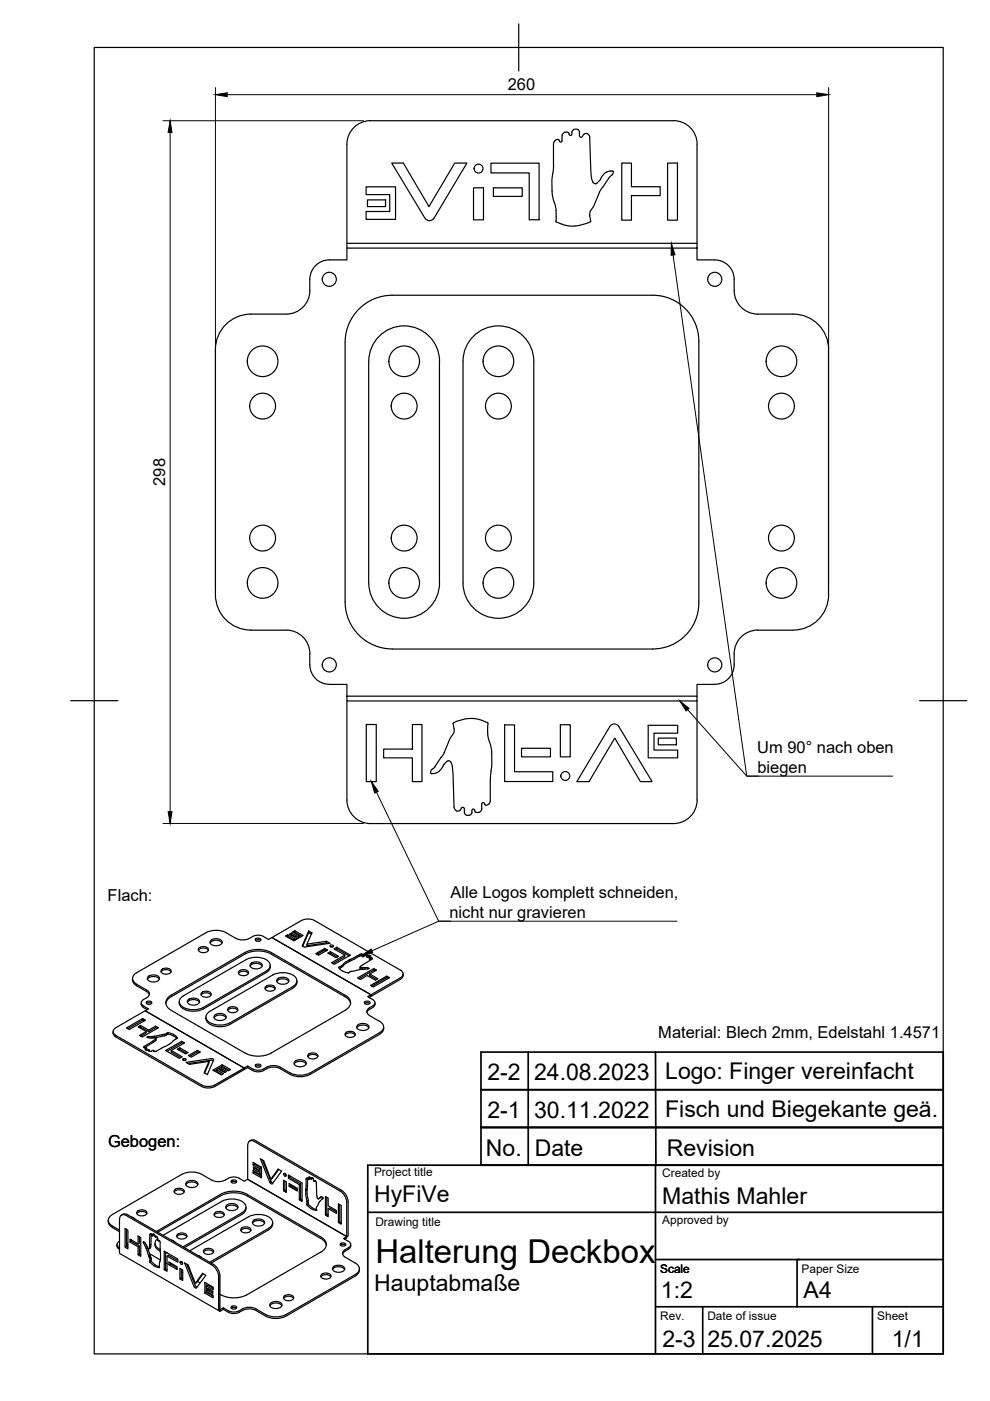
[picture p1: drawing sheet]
<svg xmlns="http://www.w3.org/2000/svg" width="210mm" height="297mm" viewBox="0 0 210 297" stroke-linecap="round" stroke-linejoin="round" font-family="sans-serif">
<!-- layer: Visible -->
<g fill="none" stroke="#000" stroke-width=".25">
<path d="M77.6 39.6h6.3v6.9h-6.3v-1.7h5v-3.5h-5zM83.1 34.6h2.4l5.5 9.2 5.4-9.2h2.6l-7 11.6a1.14 1.14 0 0 1-2-.1zM100.4 39.8h2.1v6.8h-2.1zM104.1 34.6h10.2v12h-2.1v-9.9h-8.1zM104.6 39.8h6.1v1.8h-6.1zM118.5 29.7a.82 .82 0 0 0-1.1 .8l-.1 5.9a13.8 13.8 0 0 0-.2 4.6l.4 2M119.2 28.8l-.1 1.2-.3 .1-.3-.4M120.6 28.4v.1M120.7 28.4a.81 .81 0 0 0-.9-.4 .81 .81 0 0 0-.6 .8M121.2 28l-.1 .7h-.1l-.3-.2M122.6 27.5l.3 .5M122.6 27.5a.86 .86 0 0 0-1.3 .5"/>
<path d="M122.9 28v.8a.42 .42 0 0 0 .4 .3 .42 .42 0 0 0 .4-.5l.1-.1M123.8 28.5a.76 .76 0 0 1 .8-.1 .76 .76 0 0 1 .4 .7l.4 8.6a.95 .95 0 0 0 1.1 1.2l.6-.6M128.6 36.5l-.9 .7-.6 1.1M129.8 36.3l-1.2 .2M129.8 36.2l.2 .1a1.08 1.08 0 0 1-.8 1.3l-1.9 2.8-1.4 3.3a2.97 2.97 0 0 0-.7 3.3M131.8 34.6h2.1v5h6.1v1.9h-6.1v5.2h-2.1zM141.5 34.6h2.1v12.1h-2.1zM147.8 30.6v21M147.8 30.6a5 5 0 0 0-5-5h-64.2a5 5 0 0 0-5 5v21M65.7 59.2v2.4M73.6 52.6v2.5h-3.8a4.1 4.1 0 0 0-4.1 4.1M73.6 51.6h74.2v1h-74.2z"/>
<path d="M77.9 42.4h3.8v1.4h-3.8zM117.5 43l.4 1.6v2.3M117.9 46.9v.1M117.9 47.1l1.2 .4M125.2 47a7.6 7.6 0 0 1-6.1 .5M147.8 52.6v2.5h3.7a4.1 4.1 0 0 1 4.2 4.1 7.1 7.1 0 0 0 1.1 5.6 5 5 0 0 0 3.9 1.8h7.5a7.5 7.5 0 0 1 7.5 7.5v52a7.5 7.5 0 0 1-7.5 7.5M65.7 61.6a5 5 0 0 1-5 5h-7.5a7.5 7.5 0 0 0-7.5 7.5v52a7.5 7.5 0 0 0 7.5 7.5M76.5 65.1a10 10 0 0 1 6.7-2.5h55.2a9.7 9.7 0 0 1 9.8 9.8v55.4a9.7 9.7 0 0 1-9.8 9.8h-55.2a10 10 0 0 1-10-10v-55a10 10 0 0 1 3.3-7.5zM80 71.7a7.5 7.5 0 0 1 8.3-2.1 7.5 7.5 0 0 1 4.9 7v47a7.5 7.5 0 0 1-7.5 7.5 7.5 7.5 0 0 1-7.5-7.5v-47a7.5 7.5 0 0 1 1.8-4.9zM100.8 70.9a7.5 7.5 0 0 1 8-1.1 7.5 7.5 0 0 1 4.4 6.8v47a7.5 7.5 0 0 1-7.5 7.5 7.5 7.5 0 0 1-7.5-7.5v-47a7.5 7.5 0 0 1 2.6-5.7zM53.2 133.6h7.5M60.7 133.6a5 5 0 0 1 5 5"/>
<path d="M65.7 138.6v2.4M160.7 133.6h7.5M160.7 133.6a5 5 0 0 0-5 5v2.4M65.7 141a4.1 4.1 0 0 0 4.1 4.1M69.8 145.1h3.8v2.5M73.6 147.6h74.2v1h-74.2zM73.6 148.6v21a5 5 0 0 0 4.9 5h64.3a5 5 0 0 0 5-5M77.7 153.6h2.1v12.1h-2.1zM81.3 158.8h6.1v-5.2h2.1v12.1h-2.1v-5h-6.1zM96.1 153.4l.2 1.1M96.1 153.4a7.2 7.2 0 0 1 6.1-.7l1.2 .6v1M96.2 155.5l-.8 1.1-1.3 3.2-.6 .8"/>
<path d="M96.3 154.5l-.1 1M103.4 154.3a12 12 0 0 0 .8 4.4l.1 3.3-.3 3.1-.1 4.7M107 153.7h2.1v9.9h8.1v2.1h-10.2zM110.6 158.7h6.1v1.8h-6.1zM118.8 153.7h2.1v6.8h-2.1zM131.2 154a1.11 1.11 0 0 0-1.9 .1l-7 11.6h2.6l5.4-9.2 5.5 9.2h2.5l-7.1-11.6M137.4 153.8h6.3v1.7h-5v3.5h5v1.7h-6.3zM139.6 156.5h3.8v1.4h-3.8zM147.8 148.6v21M151.5 145.1h-3.7v2.5M155.7 141a4.1 4.1 0 0 1-4.2 4.1M91.5 164h.3"/>
<path d="M92.3 162.5l-.4 .4a.64 .64 0 0 0-.6 .5 .64 .64 0 0 0 .2 .6M93.5 160.6l-1.3 1.9M94.8 161.4l-.6 .6a2.86 2.86 0 0 1-2.3 2M94.8 161.4l.1-.1a1 1 0 0 1 1 1.3M95.9 162.6l.4 8.6M96.3 171.1a.78 .78 0 0 0 .4 .8 .78 .78 0 0 0 .9-.1M97.8 171.3l-.3 .5M97.8 171.3l.4-.1 .3 .3M98.4 171.5l.1 .8a.82 .82 0 0 0 .8 .6 .82 .82 0 0 0 .8-.6v-.5M100.1 171.8l.3-.3 .2 .3M100.6 171.8l.2 .4M100.9 172.2h.6"/>
<path d="M102.8 170.6l-.2-.4h-.4l-.1 1.4-.6 .7M104 169.8a.82 .82 0 0 1-1.2 .8M44.5 199.9a1.67 1.67 0 0 1 2.6 0M44.6 199.5a1.6 1.6 0 0 1 2.5 .3 1.5 1.5 0 0 1-2.6 0zM50 199a6.6 6.6 0 0 0-4.5-1.8l-1.8 .5-14.7 8.5a1.3 1.3 0 0 0-.9 1.3 1.3 1.3 0 0 0 .9 1.2l2.1 1.2a.86 .86 0 0 1 .6 .8 .86 .86 0 0 1-.6 .8l-.7 .4a.72 .72 0 0 0-.4 .7 .72 .72 0 0 0 .4 .7l1.1 .6-.7 .4 21 12.1-21-12.1-6.2 3.6a.87 .87 0 0 0-.6 .8 .87 .87 0 0 0 .6 .8l18.6 10.7 .9 .2 1-.2 6.7-3.8v.4l-6.2 3.6-1.5 .3-.9-.2-18.6-10.6-.6-.6v-.6M50.1 199l1.4 .3 1.4-.3M53.6 198.6l-.7 .4M53.6 198.6a2.95 2.95 0 0 1 3.3 .6l.8-.4 21 12.1v.4l-.5 .2M54.2 199.4l.5-.2 .6 .2M54.3 199a.66 .66 0 0 1 1 .3 .66 .66 0 0 1-.6 .3 .66 .66 0 0 1-.6-.5zM60.8 198.6l.2-.1v-.3l1.4 .8M61.8 197.8l1.1 .6-.4 .3-1.1-.6 .4-.3-.1 .4"/>
<path d="M61.8 198.1l.8 .5M62.3 197.8l.2-.1v-.4l1.7 1-1.9 1.2-1.8-1.1 .5-.2M62.5 197.3l-.5 .3 1.4 .8v.3l-1 .6M62.5 197.7l1.5 .8M63.4 198.4l-1 .6v.3l-1.4-.8M65.4 197.4l-1.3 3.2M65.4 197.7l.6 .3M66.7 195.2l18.2 10.5a.86 .86 0 0 1 .6 .8 .86 .86 0 0 1-.6 .8l-6.9 4 1 .6a.71 .71 0 0 1 .5 .7 .71 .71 0 0 1-.5 .7 1.39 1.39 0 0 0-1.2 1.4l.6 .6 2.1 1.2a1.27 1.27 0 0 1 .8 1.2 1.27 1.27 0 0 1-.8 1.3l-14.8 8.5M66.7 195.2l-.9-.3-1.5 .1-6.6 3.8 21 12.1v.4l6.2-3.6M69.2 199.6l-4.1 .6v.3l4.1-.6v-.3l.8 .4-5.3 .8M69.2 199.9l.3 .2M28.1 207.5a1.52 1.52 0 0 0 .9 1.5l2.1 1.2 .6 .7"/>
<path d="M29.5 217.9l.3-.2v-.3l-.5 .3 1.7 1v.3l-1.1 .7M29.8 217.4l1.7 1M29.9 212.6a.94 .94 0 0 0 .5 1l.8 .5M30.2 215.9l-3.4 2 .6 .4 3.4-2-.6-.4v.4l-3.1 1.8M30.2 216.3l.3 .2M31 218.7l-1.4 .8 .6 .4 3.4-2-.6-.3v.3l-1.5 .8M31.1 212.8l.5-.2 .5 .2M31.2 212.3a.66 .66 0 0 1 1 .4 .66 .66 0 0 1-.7 .3 .66 .66 0 0 1-.5-.5zM31.2 219.9a1.08 1.08 0 0 0 1.2 .1M31.3 207.6a1.67 1.67 0 0 1 2.5 0M31.3 207.2a1.6 1.6 0 0 1 2.5 .3 1.5 1.5 0 0 1-2.6 0zM31.5 219.8l-.3 .1"/>
<path d="M31.5 219.8h.4M32.8 219.7v.3h-.2M32.8 219.7l-.9 .1M33 217.6l-1.5 .8v.3l-1.7-1M33 217.9l.3 .1M34.2 206.1a1.4 1.4 0 0 1 2.1 0M34.2 205.7a1.33 1.33 0 0 1 2.1 .2 1.24 1.24 0 0 1-2.2 0zM34.4 219.3h.5v.3l-.5 .1zM34.4 219.7l-1.6 .3M34.4 219.3l-1.6 .4M35 219.3l.5-.4v.4l-.3 .2M35.3 219.5l-.3 .1"/>
<path d="M35.6 218.9v.4M35.6 219.2h-.1M35.6 218.9h-.1M35.6 218.9l1.2 .4M35.6 219.2l1.2 .4M36.3 211.3l15.6-9a6.3 6.3 0 0 1 5.7 0l15.6 9M36.3 211.3l-.7 .5-.4 1M36.8 219.6l.6 .6M36.8 219.3l.8 .8M38 212.4v.3M38 212.7a2.64 2.64 0 0 0 3 1.7l1.2-.1 .9-.4M38.9 211.1a1.29 1.29 0 0 0-.9 1.3 1.29 1.29 0 0 0 .9 1.2 4.7 4.7 0 0 0 4.2 0"/>
<path d="M39.7 212.5a1.67 1.67 0 0 1 2.6 0M39.8 212.1a1.6 1.6 0 0 1 2.5 .3 1.5 1.5 0 0 1-2.6 0zM42.1 201.5a1.4 1.4 0 0 1 2.1 0M42.1 201.1a1.33 1.33 0 0 1 2.1 .2 1.24 1.24 0 0 1-2.2 0zM42.6 211a1.4 1.4 0 0 1 2.2 0M42.7 210.6a1.33 1.33 0 0 1 2.1 .2 1.24 1.24 0 0 1-2.2 0zM43.6 215.6v.4M44.1 214.8l13.7-8.1a4.4 4.4 0 0 1 4.8 .4 1.22 1.22 0 0 1-.5 2.1l-13.3 7.6a4.4 4.4 0 0 1-4.7-.3 1.13 1.13 0 0 1 0-1.7zM45.4 215.8a1.67 1.67 0 0 1 2.5 0M45.5 215.3a1.6 1.6 0 0 1 2.5 .3 1.5 1.5 0 0 1-2.6 0zM48.3 214.2a1.4 1.4 0 0 1 2.1 0M48.3 213.8a1.33 1.33 0 0 1 2.1 .3 1.24 1.24 0 0 1-2.1 0z"/>
<path d="M50.6 206.4a1.4 1.4 0 0 1 2.1 0M50.6 206a1.33 1.33 0 0 1 2.1 .2 1.24 1.24 0 0 1-2.2 0zM52.2 203.5l-13.3 7.6M52.2 203.5a4.4 4.4 0 0 1 4.7 .3 1.22 1.22 0 0 1-.5 2.1M53 204.8a1.67 1.67 0 0 1 2.6 0M53.1 204.4a1.6 1.6 0 0 1 2.5 .3 1.5 1.5 0 0 1-2.6 0zM56.2 209.7a1.4 1.4 0 0 1 2.1 0M56.3 209.3a1.33 1.33 0 0 1 2.1 .2 1.24 1.24 0 0 1-2.2 0zM56.4 206.2l-13.3 7.7M56.4 205.9l-13.3 7.7M57.3 205a1.49 1.49 0 0 1-.9 1.2M57.3 204.7v.3"/>
<path d="M58.7 208.1a1.67 1.67 0 0 1 2.5 0M58.7 207.7a1.6 1.6 0 0 1 2.6 .2 1.5 1.5 0 0 1-2.6 0zM62.1 209.5l-13.3 7.7a4.3 4.3 0 0 1-4.9-.6l-.2-.6M62.9 208.3a1.49 1.49 0 0 1-.8 1.2M62.9 207.9v.4M64.1 200.4v.2M64.1 200.4l.2 .3 .4 .1M65.1 200.2l1-2.4-.7-.4v.3l-1.2 2.9M68.9 201.1l.5 .3-1.9 1.1-.5-.3 1.9-1.1v.3l-1.7 1M68.9 201.4l.3 .2M70.1 201.8l-.6 .3 1.8 1 .5-.3-1.7-1v.3l-.3 .1M70.1 202.1l1.4 .8"/>
<path d="M70.1 200.4h.3l.3 .2-.5 .2-.2-.2zM70.1 200.7h.5M71.1 201.3l.3-.1v-.4l2.9 1.7-3.4 2-.6-.4 2.8-1.6M71.4 200.8l-.6 .4 2.3 1.3v.3l-2.5 1.5M71.4 201.2l2.6 1.5M71.8 205.1l.9 .8M71.8 205.1l.7-.4v.3l-.5 .3M73.2 211l-15.6-9a6.3 6.3 0 0 0-5.7 0l-15.6 9a1.74 1.74 0 0 0-1.1 1.6 1.74 1.74 0 0 0 1.1 1.6l15.7 9.1a6.1 6.1 0 0 0 5.5 0M73.2 214.2l-15.7 9.1M73.2 219.5a1.4 1.4 0 0 1 2.1 0M73.2 211.3l.9 .8 .2 .7M73.2 211a1.69 1.69 0 0 1 1.1 1.6 1.69 1.69 0 0 1-1.1 1.6"/>
<path d="M73.2 219.1a1.33 1.33 0 0 1 2.1 .2 1.24 1.24 0 0 1-2.1 0zM74 203.5l-1.5 1.2M74.2 203.5h-.2v.4l-.8 .5-.7 .7M74.5 203.3l-.3 .2v.3l-.2 .1M74.5 203.7l-.3 .1M75.1 203l1.2-.7v.4l-1.2 .7M75.1 203.3l-.6 .3M75.1 203l-.6 .3M75.7 217.9a1.67 1.67 0 0 1 2.5 0M75.7 217.5a1.6 1.6 0 0 1 2.5 .2 1.5 1.5 0 0 1-2.6 0zM76.2 205.6l-1.7 .3a1.04 1.04 0 0 1-1.6 .1l-.2-.1M76.3 205.1l.1 .4h.4"/>
<path d="M76.6 205.5l-.4 .1M76.8 202.5v.3l.2 .1M76.8 202.6l-.5 .1M76.8 202.3h-.5M76.8 202.3v.2h.2M76.9 205.2v.3M77 202.5l.3-.1v.3l-.3 .1zM77 205.2h-.1M77 205.2h1.1M77.3 202.3h.4l.1 .2M77.3 212.8l.6-.2 .5 .2M77.4 205.5h-.3"/>
<path d="M77.4 212.3a.66 .66 0 0 1 1 .4 .66 .66 0 0 1-.6 .3 .66 .66 0 0 1-.5-.5zM77.8 202.6v.3M77.8 202.7h-.5M77.8 202.9l.2 .1M77.8 202.5l.2 .1M77.8 202.5v.1M78 202.6h.1v.3l-.1 .1zM78.1 205.2l.1 .2M78.1 202.6l.5 .1-.3 .3 .2 .1M78.2 205.3l-1.6 .2M78.3 203v.3M78.3 203.3l.2 .1"/>
<path d="M78.4 206.5l1.4-.8-.6-.3v.3l-3.1 1.8M78.5 202.9h-.4M78.5 203.1v.3M78.7 203l.2 .2v.2l-2.5 1.6 .5 .2M78.7 203.4h.1M78.7 203.4h-.2M78.7 203l-.2 .1M79.2 205.4l-3.4 1.9 .6 .4 1.5-.9 1.7 1 .5-.3-1.7-1v.3l1.4 .9M79.2 205.7l.3 .2M79.5 212.6a.89 .89 0 0 1-.5 1 1.88 1.88 0 0 0-1.2 1.1M80.5 219.3l-14.8 8.5M81.3 217.7a1.45 1.45 0 0 1-.8 1.6"/>
<path d="M82 207l.6 .3-3.4 2-.6-.4 3.4-1.9v.3l-3.2 1.8M82 207.3l.3 .2M85.5 206.5l-.1 .5-.5 .6M30.6 221.9v.2l.5 .2M30.9 222.7l.2-.4-.3 .2 .3 .2M31.1 222.2v.4M31.1 222.7l.4-.1 .1 .1a.31 .31 0 0 0 .2 .2 .31 .31 0 0 0 .3 0l.3-.2M31.1 222.5v.1M31.6 222.7v.1M31.6 222.6v.3M32.3 220.1h-.3M32.4 222.7l.2 .1"/>
<path d="M32.5 220.7l-2 1.2M32.6 222.9l.2 .1M32.6 222.8v.1M33 220.1h-.6M33 220.1l.1 .1M33.1 220.2v.3M33.1 220.5l-.6 .5M33.1 220.2l-.6 .5v.3l-1.9 1.2M33.1 220.5h.1M34.9 221.9l-2.1 1.1M36.3 222.7l2.8-1.6-.6-.3v.3l-3.1 1.8M37.3 220.3l-.5 .3a4 4 0 0 1-1.9 1.3"/>
<path d="M37.4 220.2h.1M37.6 220.1l-.3 .1M37.6 220.1h.1M38.1 222.2l-.5 .2 1.7 1.1 .6-.3-1.8-1v.3l-.2 .1M38.1 222.5l1.5 .8M38.5 220.8l-3.4 1.9 2.9 1.7 .6-.3-2.3-1.4v.4l2 1.1M38.5 221.1l.3 .2M38.8 224.5l.4-.1 .3 .3-.5 .2-.3-.2zM38.9 224.8h.4M41.9 222.7l-2 1.1 .6 .3 2-1.1-.6-.3v.3l-1.7 1M41.9 223l.3 .2M44.7 224.5l-5.3 .7 .8 .5 4.1-.7v.4l-.9 2.1"/>
<path d="M44.7 224.4l.5 .1 .1 .3M45.2 224.9l-.5-.1-4.8 .7M45.3 224.8l-1.3 3-.7-.4 1-2.4M46 226.8l1-.6 1.4 .8 .5-.2-1.8-1.1v.4l-1.7 .9M46.9 226.6l-.4 .2 1.1 .6 .4-.2-1.1-.6-.1 .3M46.9 226.9l.9 .4M47.1 225.7l-2 1.2 1.8 1 .5-.3-1.4-.8v.3l1.1 .7M47.1 226.1l1.5 .8M52.5 226l-.7 .4v.4l.7-.4v-.4l1.1 .6M52.5 226.4l1.1 .6M53.6 227a2.74 2.74 0 0 0 3-.4l.9-.3 1.5 .1 2.5 1.4M53.6 226.6a2.79 2.79 0 0 0 3-.3l.9-.3 1.5 .1 2.5 1.4"/>
<path d="M54.2 226.1l.5-.2 .6 .2M54.3 225.7a.66 .66 0 0 1 1 .3 .66 .66 0 0 1-.6 .3 .66 .66 0 0 1-.6-.4zM61.5 227.8a4.7 4.7 0 0 0 4.3 0M61.5 227.5a4.7 4.7 0 0 0 4.3 0M62.4 225.6a1.67 1.67 0 0 1 2.5 0M62.4 225.1a1.6 1.6 0 0 1 2.5 .3 1.5 1.5 0 0 1-2.6 0zM65.3 224a1.4 1.4 0 0 1 2.1 0M65.3 223.6a1.33 1.33 0 0 1 2.1 .3 1.24 1.24 0 0 1-2.2 0zM22.9 258.7a1.51 1.51 0 0 0 .9 1.6l1.5 .8M25.3 258.5v7.2l21.3 12.3v-.3l.7-.4M26 257.5l-.2 .1M26.1 257.5l.4-.1 .6 .1"/>
<path d="M27.1 257.6l18.1 10.4 .7 .7a3 3 0 0 1 .7 1.8v7.2l-.2 .2v-7.2a3.1 3.1 0 0 0-1.5-2.5l-18.6-10.7a.83 .83 0 0 0-.9 1M27.9 258l.7 .4M29 257.3a1.4 1.4 0 0 1 2.1 0M29.1 256.9a1.33 1.33 0 0 1 2.1 .3 1.24 1.24 0 0 1-2.2 0zM36.9 252.7a1.4 1.4 0 0 1 2.1 0M37 252.3a1.33 1.33 0 0 1 2.1 .3 1.24 1.24 0 0 1-2.2 0zM39.4 251.2a1.67 1.67 0 0 1 2.5 0M39.5 250.8a1.6 1.6 0 0 1 2.5 .2 1.5 1.5 0 0 1-2.6 0zM44.9 250.2a6.6 6.6 0 0 0-4.6-1.7l-1.8 .5-14.7 8.5a1.29 1.29 0 0 0-.8 1.2 1.29 1.29 0 0 0 .8 1.2l1.5 .9M44.9 250.2l1.4 .3 1.4-.3M45.4 257.6a1.4 1.4 0 0 1 2.1 0M45.5 257.2a1.33 1.33 0 0 1 2.1 .3 1.24 1.24 0 0 1-2.2 0z"/>
<path d="M46.7 253.2l-13.5 7.9M46.7 253.2a6.3 6.3 0 0 1 5.7 0M47.9 256.1a1.67 1.67 0 0 1 2.5 0M48 255.6a1.6 1.6 0 0 1 2.5 .3 1.5 1.5 0 0 1-2.6 0zM48.4 249.8l-.7 .4M48.4 249.8a2.95 2.95 0 0 1 3.4 .7l.7-.5 21 12.2v.3l-.4 .2M49.1 250.7l.5-.2 .5 .2M49.2 250.3a.66 .66 0 0 1 1 .3 .66 .66 0 0 1-.7 .3 .66 .66 0 0 1-.5-.5zM51.3 257.2l-12.5 7.2M51.3 257.1a1.29 1.29 0 0 0 .9-1.2 1.29 1.29 0 0 0-.9-1.2 4.7 4.7 0 0 0-4.3 0l-12.4 7.2M52.2 255.9a1.45 1.45 0 0 1-.9 1.6l-12.2 7M52.4 253.2l15.6 9.1"/>
<path d="M52.5 242.9v7.1l21 12.2 .3-.2v-7.2M52.9 241.9l.5-.2 .8 .1 18.2 10.6 1 1 .4 1.4M53.5 259.4a1.67 1.67 0 0 1 2.6 0M53.6 258.9a1.6 1.6 0 0 1 2.5 .3 1.5 1.5 0 0 1-2.6 0zM53.7 247l1.4 .8 .3-.1v1.1l-.3 .2v-1.2M53.7 247.9l1.1 .6v-.5l-1.1-.6v.5l.3-.2 .8 .5M53.9 242l18.2 10.5 .7 .6a3 3 0 0 1 .7 1.9v7.2l-.7 .4 1.1 .6a.71 .71 0 0 1 .5 .7 .71 .71 0 0 1-.5 .6 1.39 1.39 0 0 0-1.3 1.4l.6 .7 2.1 1.2a1.28 1.28 0 0 1 .9 1.2 1.28 1.28 0 0 1-.9 1.2l-14.7 8.5a4.7 4.7 0 0 1-4.2 0M53.9 242a.86 .86 0 0 0-1-.1 .86 .86 0 0 0-.4 .9M54 246.6v.2M54 248.3v.2M54 247.6v.1M55.1 249l-1.4-.8v.5l.3-.2 1.4 .9"/>
<path d="M55.4 247.7l-1.4-.9-.3 .2v-.5l1.7 1v2.2l-1.7-1M55.6 246l1.8 4.5M57.2 250.6l.3 .4h.3M57.4 250l-1.5-3.9-.7-.4 2 4.9 .3-.1M57.5 250.5l-.3 .1M57.5 250.5l.3 .4M57.8 259.2a1.44 1.44 0 0 1-.9 1.5l-12.1 7.1M59.1 248l-1.4 1.8-.3 .2 1.6-2.1 .7 .4-2 2.7M60.1 252.5l.6 .3v-2.2l-.6-.4v2.3l.3-.2 .3 .2M60.2 248.8l.4 .1v.5l-.3-.1zM60.4 250.4v1.9M60.4 248.8l.3 .4"/>
<path d="M61.2 249.8l2.3 1.3 .2-.1v3.2M61.3 251.5v-.6l1.7 1v.6l-1.7-1 .3-.1 1.4 .8M61.4 249.3v.3M61.6 251.1v.3M63.5 251.1v3.3l.2-.2 .4 .2M63.7 251l-2.3-1.4-.2 .2v-.7l2.9 1.7v3.9l-.6-.3M64.8 252.3v.2l.3-.2 .2 2.2M64.8 252.5l.2 1.6M64.9 251.4v-1.4l.3-.2-.1 2.3M64.9 251.4l-.1 .9 .3-.2v.2M65 254.1l.1 .6M65.1 255.4v.1"/>
<path d="M65.2 249.9l-.2-.1-.1 .2M65.2 249.9l.2 .2M65.4 255.3l-.1-.8-.2 .2v.7M65.4 249.6l.4 .1M65.4 249.6v.1M65.6 249.6l-.2 .1M65.7 255.7l-.4-.4-.2 .2 .8 .7 1.2 .4M65.7 249.6v.3l-.3 .2v-.4M65.7 255.6l.5 .5 .9 .4M65.7 249.9l-.3 .2M66 249.8l.1-.1 .3 .2M66.2 249.7l-.2 .3 .3-.2-.3 .2-.2-.3"/>
<path d="M66.4 249.9l.1 .6 .3-.1M66.7 250.5l.1-.1 .3 .4M67.1 250.8l.1 2.8M67.1 256.2v.4M67.1 256.6h.1M67.2 253.6l.1 .4M67.3 254l.2 .2M67.5 254.2h-.1M68 253.9l-.5 .3M68.1 253.8l-.4 .3M68.3 253.8l.2 .2-.1 .2M68.3 253.8h-.3"/>
<path d="M68.4 254.2l-.7 .7-.6 1.3M68.5 254.1l-.2 .1M69.3 253.8v3.7M69.6 256.3l1.7 .9v-.6l-1.7-1v-1.6l-.6-.3v3.9l.3-.1 .3 .1M71.3 256.9l-1.5-.8-.2 .2v1.7l-.6-.4M71.8 259.2l.5 .4v-4l-.5-.3v3.9l.2-.2 .3 .2M72 255.4v3.6M24.8 263.9a.98 .98 0 0 0 .5 1M25.3 263.2a.76 .76 0 0 0-.5 .7 .76 .76 0 0 0 .5 .7M26.5 264.4l.6 .4v-4l-.6-.3v3.9l.3-.1 .3 .2M26.8 260.6v3.7M26.8 263.6l.3 .3-.3 .2"/>
<path d="M26.8 263.9l.2 .1M27.6 263.3l1.7 1 .2-.1v1.7M27.8 263.2l1.7 1M29.3 263.7v-1.6l.5 .3v4l-.5-.4M29.3 264.3v1.7l.2-.1 .3 .2M29.5 262.2v1.4l-.2 .1-1.7-1v.6l.2-.1v-.3M31 263.9l.1 .2M31 264.7l.5 1.7M31.2 264.4l.1 .3M31.2 264.4l-.4-.8-.4-.3 .6 1.5 .3-.2-.1-.1M31.3 264.6l.5 1.6M31.5 266.4l.3-.2 .2 .5-.3 .1z"/>
<path d="M31.7 265.8l2.3 1.3M31.7 264.5l-.1 .3-.2-.1M31.7 264v.5M31.7 267.5v.1M31.8 266.8v.4M31.8 267.6l.9 .8 .8 .3M31.8 261.8l-.1 2.2 .3-.2v.5M31.8 261.7l.2-.1 .4 .4M31.8 264.6l-.2 .2M31.9 264.6h.1M32 264.3l-.1 .3M32 267.4h.1"/>
<path d="M32 267.4l-.3 .2M32 267.4l1 .8 .7 .3M32.1 266.7l-.1 .7-.3 .1 .1-.3M32.1 261.6l-.1 2.2M32.1 261.7h-.1M32.2 262l-.2 .1M32.5 261.6l.3 .2 .1 .5 .3-.1h-.2M32.5 261.6l-.1 .4 .3-.3M32.6 261.9l-.2 .2M32.7 261.8v.1M32.9 263.6v.3a1.56 1.56 0 0 0 1.1 1.4M33 262.2a.33 .33 0 0 1 .4 .4"/>
<path d="M33.4 261.2l13.3-7.6a6.3 6.3 0 0 1 5.7 0l15.6 9M33.4 262.6l.1 .4 .1 .1M33.4 268.7l.4 .1M33.5 262.6a1.3 1.3 0 0 0-.6 1.3 1.3 1.3 0 0 0 1.1 1M33.6 263.1l.1-.1-.1 .1M33.6 263v.1M33.6 263l.4 .4v2.1M33.7 268.6h.1M33.8 268.4v.3M33.8 268v.4M33.9 267.5l-.1 .5M34 265.5l-.1 2"/>
<path d="M35.1 267.8l.3 .1M35.1 265.4v3.6M35.1 265.6l.4 .1M35.4 266.3l2.3 1.3v-.7l-2.9-1.6v3.9l.3-.2 .3 .2M35.8 268.2l1.7 1v-.6l-1.7-1v.6l.3-.2 1.4 .8M36.1 267.7v.3M36.4 262.9l.7 .4M37.5 262.2a1.4 1.4 0 0 1 2.1 0M37.5 261.8a1.33 1.33 0 0 1 2.1 .3 1.24 1.24 0 0 1-2.1 0zM37.7 267.3l-2-1.2-.3 .2v3.2l-.6-.3M38.1 271.2l.6 .3v-2.2l-.6-.4v2.3l.3-.2 .3 .2M38.2 267.5l.4 .1 .1 .4-.4-.1z"/>
<path d="M38.4 269.7l.3 .2M38.4 269.1v1.9M38.5 267.5l.2 .4M38.6 267.5l.1 .3M39.6 268l1.8 4.5 .4 .4M39.7 268.3l.3 .1M39.9 268.6l.2 .1M40.2 265.2l12.5-7.2a4.4 4.4 0 0 1 4.7 .4 1.22 1.22 0 0 1-.5 2l-12.4 7.2M40.8 271l.3 .2M41.4 272.1l1.5-2.1 .7 .4-1.9 2.6-.3 .1-.3-.4M41.9 271.7l.5 .3M42 266.2l.7 .4"/>
<path d="M43.1 270.1l-1.4 1.8-.3 .2-1.5-3.9-.8-.4 2 4.9M43.2 265.5a1.4 1.4 0 0 1 2.1 0M43.2 265.1a1.33 1.33 0 0 1 2.1 .2 1.24 1.24 0 0 1-2.2 0zM43.7 272.7l.1 .1M43.7 272.1v1.9M43.8 272.6l1.4 .9v-.6l-1.8-1v2.3l.3-.2 1.5 .8M44 273.6l1.1 .6v-.4l-1.1-.7v.5l.3-.1 .8 .4M44.3 273.3v.2M45.2 273.1l-1.2-.6-.2 .1v1.2l1.4 .8v.6l-1.8-1M46.6 274.4a6.2 6.2 0 0 0 5.7 .1M47.3 277.6l1.1 .6M48.4 277.9l-1.1-.6v.3l-.7 .4"/>
<path d="M49.1 277.4l.5-.2 .5 .2M49.2 277a.66 .66 0 0 1 1 .3 .66 .66 0 0 1-.7 .3 .66 .66 0 0 1-.5-.5zM51.1 260.9a1.4 1.4 0 0 1 2.1 0M51.1 260.5a1.33 1.33 0 0 1 2.1 .2 1.24 1.24 0 0 1-2.2 0zM54.3 277.8l2.1 1.3M54.3 277.5l2.1 1.2M54.3 277.5l-1.5-.3a4.4 4.4 0 0 0-2.5 .9 2.56 2.56 0 0 1-1.9-.2M54.3 277.8l-1.5-.3a4.5 4.5 0 0 0-2.5 .9 2.56 2.56 0 0 1-1.9-.2M57.2 276.8a1.67 1.67 0 0 1 2.6 0M57.3 276.4a1.6 1.6 0 0 1 2.5 .3 1.5 1.5 0 0 1-2.6 0zM60.1 275.3a1.4 1.4 0 0 1 2.1 0M60.2 274.9a1.33 1.33 0 0 1 2.1 .2 1.24 1.24 0 0 1-2.2 0z"/>
<path d="M68 265.5l-15.7 9M68 270.7a1.4 1.4 0 0 1 2.2 0M68.1 262.6l.8 .8 .3 .6M68.1 262.3a1.69 1.69 0 0 1 1.1 1.6 1.69 1.69 0 0 1-1.1 1.6M68.1 270.3a1.33 1.33 0 0 1 2.1 .2 1.24 1.24 0 0 1-2.2 0zM70.5 269.2a1.67 1.67 0 0 1 2.6 0M70.6 268.7a1.6 1.6 0 0 1 2.5 .3 1.5 1.5 0 0 1-2.6 0zM72.2 264l.5-.2 .6 .2M72.3 263.6a.66 .66 0 0 1 1 .3 .66 .66 0 0 1-.6 .3 .66 .66 0 0 1-.6-.4zM74.4 263.9a.88 .88 0 0 1-.5 1 1.88 1.88 0 0 0-1.3 1M76.2 269a1.44 1.44 0 0 1-.9 1.5l-14.7 8.6a4.7 4.7 0 0 1-4.2-.1"/>
<circle cx="101.5" cy="35.7" r=".94"/>
<circle cx="69.8" cy="59.2" r="1.49"/>
<circle cx="151.5" cy="59.2" r="1.49"/>
<circle cx="55.7" cy="76.6" r="3.2"/>
<circle cx="85.7" cy="76.6" r="3.2"/>
<circle cx="105.7" cy="76.6" r="3.2"/>
<circle cx="165.7" cy="76.6" r="3.2"/>
<circle cx="55.7" cy="86.1" r="2.74"/>
<circle cx="85.7" cy="86.1" r="2.74"/>
<circle cx="105.7" cy="86.1" r="2.74"/>
<circle cx="165.7" cy="86.1" r="2.74"/>
<circle cx="55.7" cy="114.1" r="2.74"/>
<circle cx="85.7" cy="114.1" r="2.74"/>
<circle cx="105.7" cy="114.1" r="2.74"/>
<circle cx="165.7" cy="114.1" r="2.74"/>
<circle cx="55.7" cy="123.6" r="3.2"/>
<circle cx="85.7" cy="123.6" r="3.2"/>
<circle cx="105.7" cy="123.6" r="3.2"/>
<circle cx="165.7" cy="123.6" r="3.2"/>
<circle cx="69.8" cy="141" r="1.49"/>
<circle cx="151.5" cy="141" r="1.49"/>
<circle cx="119.9" cy="164.5" r=".94"/>
</g>
<!-- layer: TitleBlock -->
<path d="M102 239h98h-98M102 231h98M112 223.1v23.9M139 223.1l.1 23.9M78 247h122h-98v-23.9h98v63.9h-122zM78 257h122M139 247v40M139 277.1h61M139 267h30.5M149 277.1v9.9M185 277.1v9.9M200 267h-31v10.1" fill="none" stroke="#000" stroke-width=".36"/>
<!-- layer: Border -->
<path d="M20 10.1h180v276.9h-180zM110 5.1v10M15 148.6h10M195 148.6h10" fill="none" stroke="#000" stroke-width=".25"/>
<!-- layer: FD_Dimensions -->
<path d="M45.7 18.6v106M175.7 18.6v106M34.6 25.6h42.5M36.1 28.1v144M48.2 20.1h125M34.6 174.6h42.5" fill="none" stroke="#000" stroke-width=".21"/>
<path d="M45.7 20.1l2.5-.4v.8zM173.2 19.7l2.5 .4-2.5 .4zM36.1 25.6l.4 2.5h-.9zM35.6 172.1h.9l-.4 2.5z" fill="#000" stroke="#000" stroke-width=".21"/>
<!-- layer: Leaders -->
<path d="M142.3 51.6l.8 2.4-.8 .1zM144.1 148.6l2 1.6-.6 .5zM78.7 165.7l1.5 2.1-.8 .3zM76.6 202.6l2.1-1.4 .3 .8z" fill="#000" stroke="#000" stroke-width=".21"/>
<path d="M142.7 54.1l15.6 110.5h2.5M145.8 150.5l12.5 14.1h31M79.8 168l13.2 27.3h2.5M143.6 195.3h-50.6l-14.2 6.3" fill="none" stroke="#000" stroke-width=".21"/>
<text font-size="7" x="79.6" y="267.7">Halterung Deckbox</text>
<g font-size="4.9">
<text x="103.3" y="228.9">2-2</text>
<text x="113.2" y="229">24.08.2023 Logo: Finger vereinfacht</text>
<text x="103.3" y="236.9">2-1</text>
<text x="113.2" y="237">30.11.2022 Fisch und Biegekante geä.</text>
<text x="103" y="245.1">No. Date</text>
<text x="141.4" y="245.1">Revision</text>
<text x="79.3" y="254.9">HyFiVe</text>
<text x="140.4" y="255.3">Mathis Mahler</text>
<text x="79.4" y="273.7">Hauptabmaße</text>
<text x="140.1" y="275.2">1:2</text>
<text x="170.4" y="275.3">A4</text>
<text x="140.5" y="285.7">2-3</text>
<text x="150" y="285.5">25.07.2025</text>
<text x="189.1" y="285.7">1/1</text>
</g>
<g font-size="3.5">
<text x="107.7" y="19">260</text>
<text x="35" y="103" transform="rotate(-90 35 103)">298</text>
<text x="160.5" y="159.7">Um 90° nach oben</text>
<text x="160.6" y="163.8">biegen</text>
<text x="22.8" y="191.1">Flach:</text>
<text x="95.5" y="190.4">Alle Logos komplett schneiden,</text>
<text x="95.3" y="194.6">nicht nur gravieren</text>
<text x="139.6" y="220">Material: Blech 2mm, Edelstahl 1.4571</text>
<text x="22.9" y="243.2">Gebogen:</text>
</g>
<g font-size="2.5">
<text x="79.3" y="249.2">Project title</text>
<text x="140.4" y="249.6">Created by</text>
<text x="79.6" y="260">Drawing title</text>
<text x="140.4" y="259.6">Approved by</text>
<text x="140" y="269.9">Scale</text>
<text x="169.9" y="269.8">Paper Size</text>
<text x="140" y="279.9">Rev.</text>
<text x="150" y="279.9">Date of issue</text>
<text x="186" y="279.9">Sheet</text>
</g>
</svg>
